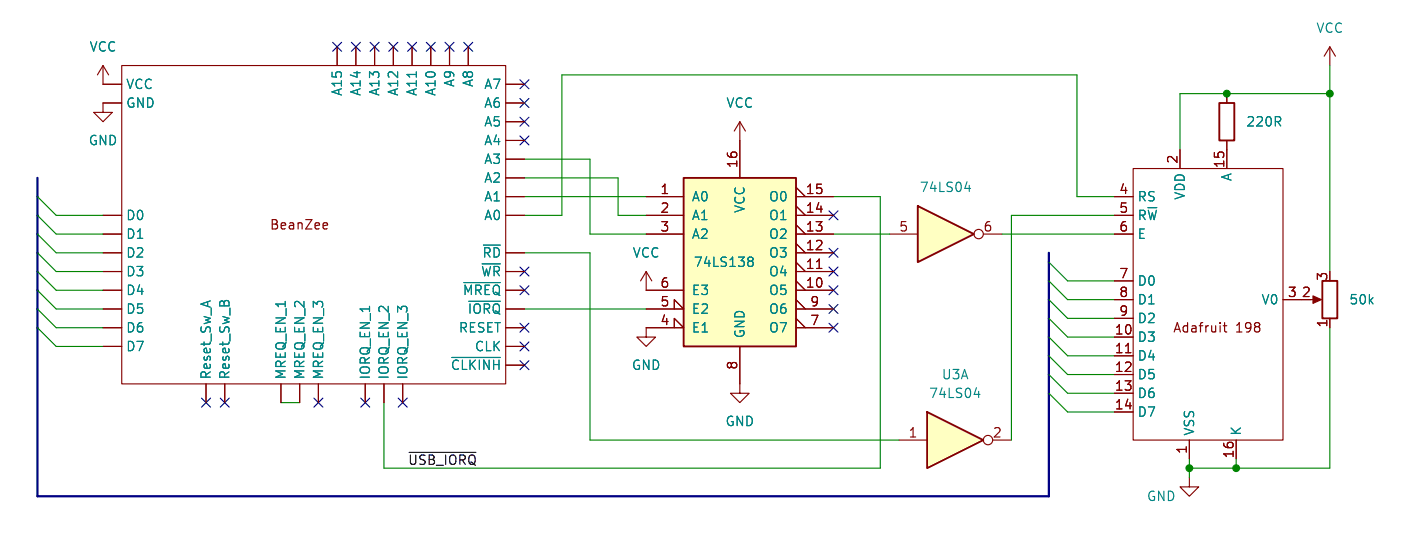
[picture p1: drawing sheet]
<svg xmlns="http://www.w3.org/2000/svg" width="190mm" height="75mm" viewBox="0 0 190 75" stroke-linecap="round" stroke-linejoin="round" font-family="sans-serif">
<path d="M0 0h190v75h-190z" fill="#fff" stroke="#fff" stroke-width=".14"/>
<g fill="none" stroke="#840000" stroke-width=".15">
<path d="M14 8.9v2.5h2.5M14 8.9l-.8 1.3M14 8.9l.7 1.3M16.5 8.9h52.1v43.2h-52.1zM16.5 14h-2.5v1.2h1.2l-1.2 1.3-1.3-1.3h1.3M45.7 6.4v2.5M48.3 6.4v2.5M50.8 6.4v2.5M53.3 6.4v2.5M55.9 6.4v2.5M58.4 6.4v2.5M61 6.4v2.5"/>
<path d="M63.5 6.4v2.5M68.6 19.1h2.5M68.6 16.5h2.5M68.6 14h2.5M68.6 11.4h2.5M100.3 16.5v7.6M100.3 16.5l-.7 1.3M100.3 16.5l.8 1.3M166.4 12.7v1.3M166.4 19.1v3.8M180.3 6.4l-.7 1.2M180.3 6.4v2.5"/>
<path d="M180.3 6.4l.8 1.2M14 39.4h2.5M14 36.8h2.5M14 34.3h2.5M14 31.7h2.5M14 29.2h2.5M68.6 26.7h2.5M68.6 39.4h2.5M68.6 36.8h2.5M68.6 34.3h2.5M68.6 29.2h2.5M68.6 24.1h2.5"/>
<path d="M68.6 21.6h2.5M87.6 26.7h5.1M87.6 39.4h5.1M87.6 31.7h5.1M87.6 29.2h5.1M107.9 26.7h5.1M107.9 39.4h5.1M107.9 38.1l1.3 1.3M107.9 36.8h5.1M107.9 35.6l1.3 1.2M107.9 34.3h5.1M107.9 33l1.3 1.3"/>
<path d="M107.9 31.7h5.1M107.9 30.5l1.3 1.2M107.9 29.2h5.1M107.9 27.9l1.3 1.3M107.9 25.4l1.3 1.3M110.7 36.4h.8M151.1 26.7h2.6M151.1 31.7h2.6M151.1 29.2h2.6M151.1 38.1h2.6M153.7 22.9h20.3v36.8h-20.3zM160 20.3v2.6"/>
<path d="M14 44.4h2.5M14 41.9h2.5M14 47h2.5M27.9 52.1v2.5M30.5 52.1v2.5M38.1 52.1v2.5M40.6 52.1v2.5M43.2 52.1v2.5M49.5 52.1v2.5M52.1 52.1v2.5M54.6 52.1v2.5M68.6 44.4h2.5"/>
<path d="M68.6 41.9h2.5M68.6 47h2.5M68.6 49.5h2.5M87.6 41.9h5.1l-1.3-1.3v1.3M91.4 44.4v-1.2l1.3 1.2h-5.1v1.3h1.3l-1.3 1.3-1.2-1.3h1.2M100.3 47v5.1M107.9 44.4h5.1M107.9 41.9h5.1M107.9 43.2l1.3 1.2M107.9 40.6l1.3 1.3M151.1 45.7h2.6M151.1 48.3h2.6"/>
<path d="M151.1 50.8h2.6M151.1 53.3h2.6M151.1 55.9h2.6M151.1 40.6h2.6M151.1 43.2h2.6M152.6 47.8h.8M161.3 59.7v2.5M167.6 59.7v2.5M174 40.6h2.5M161.3 64.8v1.2h1.3l-1.3 1.3-1.3-1.3h1.3"/>
</g>
<path d="M92.7 24.1h15.2v22.9h-15.2z" fill="#ffffc2" stroke="#ffffc2" stroke-width=".14"/>
<path d="M165.4 14h2v5.1h-2zM92.7 24.1h15.2v22.9h-15.2z" fill="none" stroke="#840000" stroke-width=".25"/>
<path d="M62.9 38.3h4.9M65.6 33.2h2.2M101.5 35.4h.2M101.5 34.9h.4l.2 .1v.2l-.2 .2M101.7 35.4h.2M101.7 35.4l-.2 .1M101.9 35.4l.2 .3v.3l-.2 .1h-.4M30.5 40.8h.4M61.3 48.5h6.5M63.6 40.9h4.2" fill="none" stroke="#008484" stroke-width=".15"/>
<path d="M44 30.2l.4 .1v.2l-.6 .1M44.4 31l-.4 .1M165.9 44.2h.5M166.1 43.8v1v.2h.3" fill="none" stroke="#840000" stroke-width=".16"/>
<path d="M125.7 55.9l7.6 3.8-7.6 3.8z" fill="#ffffc2"/>
<path d="M125.7 55.9l7.6 3.8-7.6 3.8z" fill="none" stroke="#840000" stroke-width=".25"/>
<g fill="none" stroke="#840000" stroke-width=".15">
<path d="M121.9 59.7h3.8M134.6 59.7h2.6"/>
<circle cx="134" cy="59.7" r=".63"/>
</g>
<path d="M132.1 53.5h.8M132.7 53.1v.8" fill="none" stroke="#008484" stroke-width=".15"/>
<path d="M124.5 27.9l7.6 3.8-7.6 3.9z" fill="#ffffc2"/>
<path d="M124.5 27.9l7.6 3.8-7.6 3.9zM179.3 38.1h2.1v5.1h-2.1z" fill="none" stroke="#840000" stroke-width=".25"/>
<g fill="none" stroke="#840000" stroke-width=".15">
<path d="M14 14h2.5M14 11.4h2.5M45.7 6.4v2.5M48.3 6.4v2.5M50.8 6.4v2.5M53.3 6.4v2.5M55.9 6.4v2.5M58.4 6.4v2.5M61 6.4v2.5M63.5 6.4v2.5M68.6 19.1h2.5M68.6 16.5h2.5"/>
<path d="M68.6 14h2.5M68.6 11.4h2.5M100.3 19.1v5M166.4 12.7v1.3M166.4 19.1v3.8M14 31.7h2.5M14 29.2h2.5M14 34.3h2.5M14 36.8h2.5M14 39.4h2.5M68.6 26.7h2.5M68.6 29.2h2.5"/>
<path d="M68.6 24.1h2.5M68.6 21.6h2.5M68.6 34.3h2.5M68.6 36.8h2.5M68.6 39.4h2.5M87.6 31.7h5.1M87.6 36.8l-.7 1.3M87.6 36.8v2.6h5.1M87.6 36.8l.8 1.3M87.6 26.7h5.1M87.6 29.2h5.1M107.9 31.7h5.1"/>
<path d="M107.9 26.7h5.1M107.9 29.2h5.1M107.9 34.3h5.1M107.9 36.8h5.1M107.9 39.4h5.1M107.9 38.1l1.3 1.3M107.9 35.6l1.3 1.2M107.9 33l1.3 1.3M107.9 30.5l1.3 1.2M107.9 27.9l1.3 1.3M107.9 25.4l1.3 1.3M110.7 36.4h.8"/>
<path d="M120.6 31.7h3.9M133.3 31.7h2.6M151.1 31.7h2.6M151.1 26.7h2.6M151.1 29.2h2.6M151.1 38.1h2.6M160 20.3v2.6M14 47h2.5M14 41.9h2.5M14 44.4h2.5M27.9 52.1v2.5M30.5 52.1v2.5"/>
<path d="M38.1 52.1v2.5M40.6 52.1v2.5M43.2 52.1v2.5M49.5 52.1v2.5M52.1 52.1v2.5M54.6 52.1v2.5M68.6 47h2.5M68.6 41.9h2.5M68.6 44.4h2.5M68.6 49.5h2.5M87.6 44.4h5.1l-1.3-1.2v1.2M87.6 41.9h5.1l-1.3-1.3v1.3"/>
<path d="M100.3 47v6.3h1.3l-1.3 1.3-1.2-1.3h1.2M107.9 41.9h5.1M107.9 44.4h5.1M107.9 43.2l1.3 1.2M107.9 40.6l1.3 1.3M151.1 40.6h2.6M151.1 45.7h2.6M151.1 48.3h2.6M151.1 50.8h2.6M151.1 53.3h2.6M151.1 55.9h2.6M151.1 43.2h2.6"/>
<path d="M152.6 47.8h.8M161.3 59.7v2.5M167.6 59.7v2.5M174 40.6h2.5M177.8 40.6h1M180.3 43.2v1.2"/>
<circle cx="132.7" cy="31.7" r=".63"/>
</g>
<path d="M62.9 38.3h4.9M65.6 33.2h2.2M101.5 35.4h.2M101.5 34.9h.4l.2 .1v.2l-.2 .2M101.7 35.4h.2M101.7 35.4l-.2 .1M101.9 35.4l.2 .3v.3l-.2 .1h-.4M130.8 25.6h.8M131.4 25.1v.9M30.5 40.8h.4M61.3 48.5h6.5M63.6 40.9h4.2" fill="none" stroke="#008484" stroke-width=".15"/>
<path d="M178.1 40.1l1.1 .5-1.1 .5z" fill="#840000" stroke="#840000" stroke-width=".15"/>
<path d="M55.5 61.4h9" fill="none" stroke="#000" stroke-width=".15"/>
<path d="M5.1 24.1v43.2h137.1v-33" fill="none" stroke="#000084" stroke-width=".3"/>
<g fill="none" stroke="#008400" stroke-width=".15">
<path d="M180.3 8.9v27.9M180.3 12.7h-20.3v7.6M5.1 29.2l2.5 2.5h6.4M5.1 39.4l2.5 2.5h6.4M5.1 26.7l2.5 2.5h6.4M5.1 34.3l2.5 2.5h6.4M5.1 36.8l2.5 2.6h6.4M5.1 31.7l2.5 2.6h6.4M71.1 21.6h8.9v10.1h7.6M71.1 34.3h8.9v25.4h41.9M71.1 26.7h16.5M71.1 24.1h12.7v5.1h3.8"/>
<path d="M113 26.7h6.4v36.8h-67.3v-8.9M113 31.7h7.6M135.9 31.7h15.2M142.2 38.1l2.6 2.5h6.3M142.2 35.6l2.6 2.5h6.3M151.1 26.7h-5.1v-16.5h-69.8v19h-5.1M151.1 29.2h-13.9v30.5M5.1 41.9l2.5 2.5h6.4M5.1 44.4l2.5 2.6h6.4M38.1 54.6h2.5M71.1 41.9h16.5M142.2 53.3l2.6 2.6h6.3"/>
<path d="M142.2 50.8l2.6 2.5h6.3M142.2 40.6l2.6 2.6h6.3M142.2 45.7l2.6 2.6h6.3M142.2 43.2l2.6 2.5h6.3M142.2 48.3l2.6 2.5h6.3M180.3 44.4v19.1h-19M161.3 62.2v2.6M167.6 62.2v1.3"/>
</g>
<g fill="none" stroke="#000084" stroke-width=".15">
<path d="M45.1 5.7l1.2 1.3M46.3 5.7l-1.2 1.3M47.7 5.7l1.2 1.3M48.9 5.7l-1.2 1.3M50.2 5.7l1.2 1.3M51.4 5.7l-1.2 1.3M52.7 5.7l1.2 1.3M53.9 5.7l-1.2 1.3M55.3 5.7l1.2 1.3M56.5 5.7l-1.2 1.3M57.8 5.7l1.2 1.3M59 5.7l-1.2 1.3"/>
<path d="M60.4 5.7l1.2 1.3M61.6 5.7l-1.2 1.3M62.9 5.7l1.2 1.3M64.1 5.7l-1.2 1.3M70.5 13.4l1.2 1.2M70.5 18.4l1.2 1.3M70.5 10.8l1.2 1.2M70.5 15.9l1.2 1.2M71.7 10.8l-1.2 1.2M71.7 13.4l-1.2 1.2M71.7 18.4l-1.2 1.3M71.7 15.9l-1.2 1.2"/>
<path d="M70.5 38.8l1.2 1.2M70.5 36.2l1.2 1.2M71.7 38.8l-1.2 1.2M71.7 36.2l-1.2 1.2M112.4 28.6l1.2 1.2M112.4 33.7l1.2 1.2M112.4 36.2l1.2 1.2M112.4 38.8l1.2 1.2M113.6 28.6l-1.2 1.2M113.6 33.7l-1.2 1.2M113.6 36.2l-1.2 1.2M113.6 38.8l-1.2 1.2"/>
<path d="M27.3 54l1.2 1.2M28.5 54l-1.2 1.2M29.9 54l1.2 1.2M31.1 54l-1.2 1.2M42.6 54l1.2 1.2M43.8 54l-1.2 1.2M48.9 54l1.2 1.2M50.1 54l-1.2 1.2M54 54l1.2 1.2M55.2 54l-1.2 1.2M70.5 46.4l1.2 1.2M70.5 48.9l1.2 1.2"/>
<path d="M70.5 43.8l1.2 1.3M71.7 46.4l-1.2 1.2M71.7 48.9l-1.2 1.2M71.7 43.8l-1.2 1.3M112.4 43.8l1.2 1.3M112.4 41.3l1.2 1.2M113.6 43.8l-1.2 1.3M113.6 41.3l-1.2 1.2"/>
</g>
<g fill="#008400" stroke="#008400" stroke-width=".15">
<circle cx="161.3" cy="63.5" r=".46"/>
<circle cx="167.6" cy="63.5" r=".46"/>
<circle cx="180.3" cy="12.7" r=".46"/>
<circle cx="166.4" cy="12.7" r=".46"/>
</g>
<g font-size="1.8" fill="#008484">
<text x="178.4" y="4.7">VCC</text>
<text x="12.1" y="7.2">VCC</text>
<text x="61.8" y="11.9" transform="rotate(-90 61.8 11.9)">A9</text>
<text x="64.4" y="11.9" transform="rotate(-90 64.4 11.9)">A8</text>
<text x="17" y="14.8">GND</text>
<text x="17" y="12.3">VCC</text>
<text x="46.6" y="13.1" transform="rotate(-90 46.6 13.1)">A15</text>
<text x="49.1" y="13.1" transform="rotate(-90 49.1 13.1)">A14</text>
<text x="51.7" y="13.1" transform="rotate(-90 51.7 13.1)">A13</text>
<text x="54.2" y="13.1" transform="rotate(-90 54.2 13.1)">A12</text>
<text x="56.7" y="13.1" transform="rotate(-90 56.7 13.1)">A11</text>
<text x="59.3" y="13.1" transform="rotate(-90 59.3 13.1)">A10</text>
<text x="65.6" y="17.4">A5</text>
<text x="65.6" y="14.8">A6</text>
<text x="65.6" y="12.3">A7</text>
<text x="98.4" y="14.8">VCC</text>
<text x="168.9" y="17.4">220R</text>
<text x="11.9" y="19.9">GND</text>
<text x="65.6" y="22.5">A3</text>
<text x="65.6" y="19.9">A4</text>
<text x="65.6" y="27.5">A1</text>
<text x="65.6" y="25">A2</text>
<text x="93.7" y="27.5">A0</text>
<text x="101.2" y="29" transform="rotate(-90 101.2 29)">VCC</text>
<text x="104.2" y="27.5">O0</text>
<text x="124.6" y="26.3">74LS04</text>
<text x="154.2" y="27.5">RS</text>
<text x="160.9" y="27.2" transform="rotate(-90 160.9 27.2)">VDD</text>
<text x="167.2" y="24.7" transform="rotate(-90 167.2 24.7)">A</text>
<text x="17" y="30.1">D0</text>
<text x="17" y="32.6">D1</text>
<text x="17" y="35.2">D2</text>
<text x="65.3" y="35.2">~{RD}</text>
<text x="65.6" y="30.1">A0</text>
<text x="85.7" y="35.2">VCC</text>
<text x="93.7" y="30.1">A1</text>
<text x="93.7" y="32.6">A2</text>
<text x="104.2" y="35.2">O3</text>
<text x="104.2" y="32.6">O2</text>
<text x="104.2" y="30.1">O1</text>
<text x="154.2" y="30.1">R~{W}</text>
<text x="154.2" y="32.6">E</text>
<text x="17" y="37.7">D3</text>
<text x="17" y="40.2">D4</text>
<text x="62.7" y="40.2">~{MREQ}</text>
<text x="65.1" y="37.7">~{WR}</text>
<text x="93.7" y="40.2">E3</text>
<text x="94" y="36.4">74LS138</text>
<text x="104.2" y="40.2">O5</text>
<text x="104.2" y="37.7">O4</text>
<text x="154.2" y="39">D0</text>
<text x="154.2" y="41.5">D1</text>
<text x="171" y="41.5">V0</text>
<text x="182.9" y="41.5">50k</text>
<text x="17" y="42.8">D5</text>
<text x="17" y="45.3">D6</text>
<text x="17" y="47.9">D7</text>
<text x="62.1" y="45.3">RESET</text>
<text x="63.3" y="42.8">~{IORQ}</text>
<text x="64.3" y="47.9">CLK</text>
<text x="93.7" y="45.3">E1</text>
<text x="93.7" y="42.8">E2</text>
<text x="101.2" y="46" transform="rotate(-90 101.2 46)">GND</text>
<text x="104.2" y="45.3">O7</text>
<text x="104.2" y="42.8">O6</text>
<text x="154.2" y="46.6">D3</text>
<text x="154.2" y="44">D2</text>
<text x="28.8" y="51.6" transform="rotate(-90 28.8 51.6)">Reset_Sw_A</text>
<text x="31.3" y="51.6" transform="rotate(-90 31.3 51.6)">Reset_Sw_B</text>
<text x="39" y="51.6" transform="rotate(-90 39 51.6)">MREQ_EN_1</text>
<text x="41.5" y="51.6" transform="rotate(-90 41.5 51.6)">MREQ_EN_2</text>
<text x="44" y="51.6" transform="rotate(-90 44 51.6)">MREQ_EN_3</text>
<text x="50.4" y="51.6" transform="rotate(-90 50.4 51.6)">IORQ_EN_1</text>
<text x="52.9" y="51.6" transform="rotate(-90 52.9 51.6)">IORQ_EN_2</text>
<text x="55.5" y="51.6" transform="rotate(-90 55.5 51.6)">IORQ_EN_3</text>
<text x="61" y="50.4">~{CLKINH}</text>
<text x="85.6" y="50.4">GND</text>
<text x="127.6" y="51.7">U3A</text>
<text x="154.2" y="49.1">D4</text>
<text x="154.2" y="51.7">D5</text>
<text x="98.3" y="58">GND</text>
<text x="125.9" y="54.2">74LS04</text>
<text x="154.2" y="54.2">D6</text>
<text x="154.2" y="56.7">D7</text>
<text x="162.2" y="59.2" transform="rotate(-90 162.2 59.2)">VSS</text>
<text x="168.5" y="59.2" transform="rotate(-90 168.5 59.2)">K</text>
<text x="155.4" y="68.2">GND</text>
</g>
<g font-size="1.8" fill="#840000">
<text x="100.1" y="22.9" transform="rotate(-90 100.1 22.9)">16</text>
<text x="159.8" y="22.3" transform="rotate(-90 159.8 22.3)">2</text>
<text x="166.1" y="22.9" transform="rotate(-90 166.1 22.9)">15</text>
<text x="89.5" y="26.4">1</text>
<text x="89.5" y="29">2</text>
<text x="109.2" y="29">14</text>
<text x="109.2" y="26.4">15</text>
<text x="151.7" y="26.4">4</text>
<text x="151.7" y="29">5</text>
<text x="36.5" y="31.4">BeanZee</text>
<text x="89.5" y="31.5">3</text>
<text x="109.2" y="34">12</text>
<text x="109.2" y="31.5">13</text>
<text x="121.8" y="31.5">5</text>
<text x="133.3" y="31.5">6</text>
<text x="151.7" y="31.5">6</text>
<text x="89.5" y="41.7">5</text>
<text x="89.5" y="39.1">6</text>
<text x="109.2" y="39.1">10</text>
<text x="109.2" y="36.6">11</text>
<text x="109.8" y="41.7">9</text>
<text x="151.7" y="37.8">7</text>
<text x="151.7" y="40.4">8</text>
<text x="174.6" y="40.4">3</text>
<text x="176.5" y="40.4">2</text>
<text x="180.1" y="38.2" transform="rotate(-90 180.1 38.2)">3</text>
<text x="89.5" y="44.2">4</text>
<text x="109.8" y="44.2">7</text>
<text x="151.1" y="45.5">10</text>
<text x="151.7" y="42.9">9</text>
<text x="159" y="45.3">Adafruit</text>
<text x="167.6" y="45.3">198</text>
<text x="180.1" y="44.5" transform="rotate(-90 180.1 44.5)">1</text>
<text x="100.1" y="50.2" transform="rotate(-90 100.1 50.2)">8</text>
<text x="151.1" y="48">11</text>
<text x="151.1" y="50.5">12</text>
<text x="151.1" y="53.1">13</text>
<text x="123.1" y="59.4">1</text>
<text x="134.5" y="59.4">2</text>
<text x="151.1" y="55.6">14</text>
<text x="161" y="61.7" transform="rotate(-90 161 61.7)">1</text>
<text x="167.4" y="62.3" transform="rotate(-90 167.4 62.3)">16</text>
</g>
<text font-size="1.8" x="55.3" y="63.2">~{USB_IORQ}</text>
</svg>
